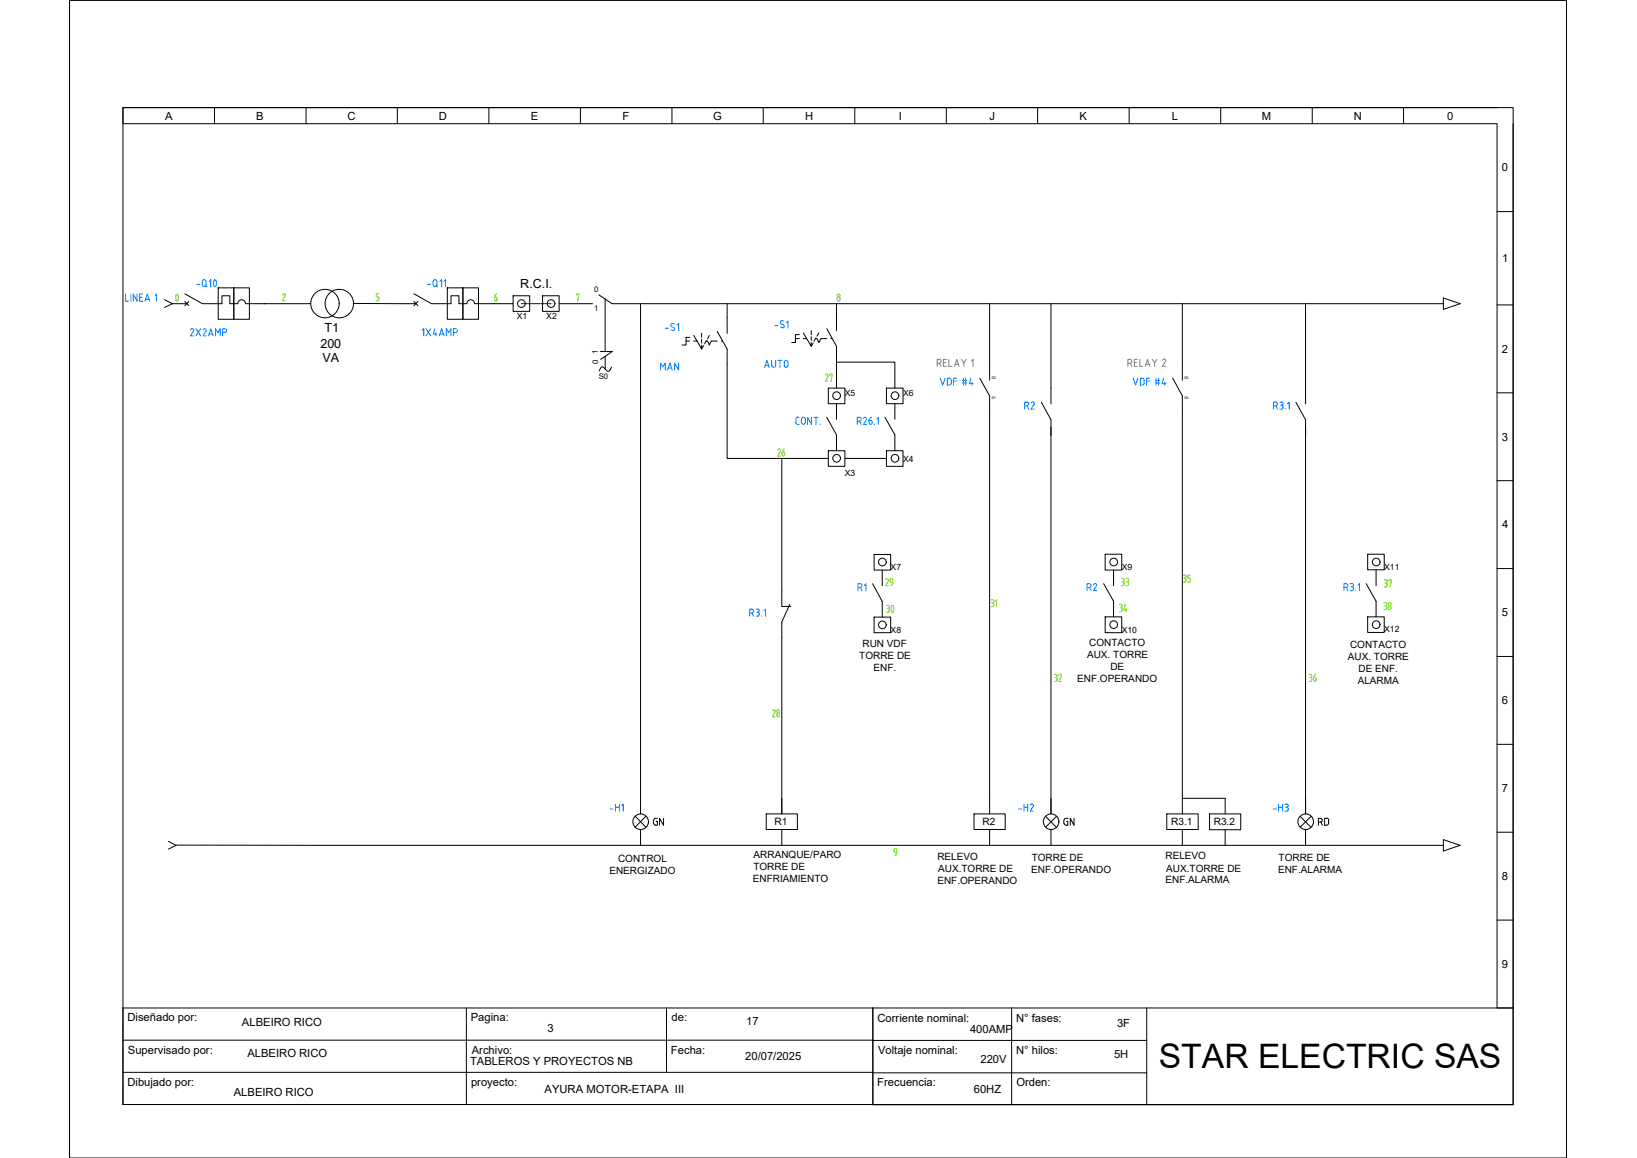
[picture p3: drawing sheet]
<svg xmlns="http://www.w3.org/2000/svg" width="420mm" height="297mm" viewBox="0 0 420 297" stroke-linecap="round" stroke-linejoin="round" font-family="sans-serif">
<!-- layer: 0 -->
<g fill="none" stroke="#000" stroke-width=".26">
<path d="M17.8 .1v296.9h384.3v-296.9h-384.3v296.9M402.1 .1h.1M402.1 .1v296.9M31.6 27.6h356.8v255.7h-356.8zM55.1 27.6v4.1M78.5 27.6v4.1M102 27.6v4.1M125.5 27.6v4.1M149 27.6v4.1M172.5 27.6v4.1M195.9 27.6v4.1M219.4 27.6v4.1"/>
<path d="M242.9 27.6v4.1M266.3 27.6v4.1M289.8 27.6v4.1M313.3 27.6v4.1M336.8 27.6v4.1M360.2 27.6v4.1M384.2 27.6h-352.6v4.1h352.6v226.9h4.2v-226.9M384.2 54.3h4.2M126.8 77.9h4.9M133.8 77.9h.4M134.4 77.9h.3M134.9 77.9h.4"/>
<path d="M135.5 77.9h.4M136.1 77.9h.3M136.6 77.9h.4M137.2 77.9h.3M137.7 77.9h.3M138.2 77.9h.4M138.8 77.9h.3M139.3 77.9h.4M139.9 77.9h.4M140.5 77.9h.3M141 77.9h.4M143.5 77.9h8.6"/>
<path d="M153.7 75.6l3.4 2.3M155.3 76.7v13.3M164.4 77.9v126.9M254 77.9v15.6M269.7 77.9v21.7M303.5 77.9v15.6M335.1 77.9v21.7M370.5 76.4l4.3 1.5-4.3 1.5zM384.2 78.2h4.2M154.1 90.2h3.1l-3 2M155.3 91.4v3.2M157 94.2l-.7 1h-.5a1.92 1.92 0 0 0-1.3-1.1l-.7 1.1"/>
<path d="M186.6 93.5v24.1h26M214.7 99.6v-6.7h15v6.7M200.7 117.6v34M216.9 117.6h10.6M254 105.5v99.3M269.7 109.6v99.2M303.5 105.5v99.3h11M335.1 109.6v99.2M384.2 100.8h4.2M384.2 123.3h4.2M384.2 145.8h4.2M200.7 163.6v45.2"/>
<path d="M384.2 168.4h4.2M384.2 190.9h4.2M370.5 215.4l4.3 1.4-4.3 1.5zM384.2 213.5h4.2M384.2 236h4.2M31.6 258.6h356.8v24.8h-164.4v-24.8v24.7h-192.4zM119.7 258.6v24.7M171.1 258.6v16.5M259.7 258.6v24.8M294.3 258.6v24.8M31.6 266.8h192.4M31.6 275.1h192.4"/>
<path d="M224 266.9h70.3M224 275.2h70.3"/>
<circle cx="83.4" cy="77.9" r="3.7"/>
<circle cx="87.1" cy="77.9" r="3.7"/>
</g>
<!-- layer: SYMS -->
<g fill="none" stroke="#000" stroke-width=".26">
<path d="M47.4 75.4l4.5 2.5h5.1v-2h2v2h2a.98 .98 0 0 1 1-1 .98 .98 0 0 1 1 1h5M56 73.8h4v8.1h-4zM60 73.8h4v8.1h-4zM102.7 77.9h4M106.2 75.4l4.5 2.5h5.1v-2h2v2h2a.98 .98 0 0 1 1-1 .98 .98 0 0 1 1 1h5M106.2 77.3l1.1 1.1M107.3 77.3l-1.1 1.1M114.8 73.8h4v8.1h-4zM118.8 73.8h4v8.1h-4zM176.1 87.5h.9M177 86.5h-.9v2h-1M178.1 86l2 3.5v-1"/>
<path d="M178.1 87.5h.8M180.1 85.5v1M180.1 87v1M180.6 88.6l-.5 .9M181.2 87.5h.4l.5 1 .5-1h1.5M181.4 87.4l-.6 .8M182.1 86l-.5 .9M184.1 85l2.5 4.5v4M185.1 87.5h.4M186.6 81.5v4M204.2 86.9h1M205.2 85.8h-1v2.1h-1"/>
<path d="M206.2 85.4l2 3.4v-.9M206.2 86.9h.8M208.2 84.8v1M208.2 86.3v1.1M208.7 88l-.5 .8M209.4 86.9h.3l.5 1 .5-1h1.5M209.4 86.7l-.5 .9M210.2 85.4l-.5 .8M212.2 84.3l2.5 4.5v4.1M213.2 86.9h.4M214.7 80.8v4M251.5 97l2.5 4.5v4"/>
<path d="M254 93.5v4M269.7 99.6v4M301 97l2.5 4.5v4M303.5 93.5v4M335.1 99.6v4M212.2 107l2.5 4.6v4M214.7 103.6v4M227.1 107l2.6 4.6v4M229.7 103.6v4M267.3 103.2l2.4 4.5v4M332.6 103.2l2.5 4.5v4M200.7 151.6v4h2.2"/>
<path d="M202.7 155.1l-2 4.5v4M224 149.7l2.4 4.6M283.3 149.7l2.5 4.5M350.6 149.7l2.6 4.5M43.2 215.8l2 1-2 1M163 209.3l2.8 2.9M164.4 204.8v4M164.4 212.8v4M165.8 209.3l-2.8 2.9M196.7 208.8h8v4h-8zM200.7 204.8v4M200.7 212.8v4"/>
<path d="M250 208.8h8v4h-8zM254 204.8v4M254 212.8v4M268.4 209.4l2.7 2.8M269.7 204.8v4M269.7 212.8v4M271.1 209.4l-2.7 2.8M299.5 208.8h8v4h-8zM303.5 204.8v4M303.5 212.8v4M310.5 208.8h8v4h-8zM314.5 204.8v4"/>
<path d="M314.5 212.8v4M333.7 209.4l2.8 2.8M335.1 204.8v4M335.1 212.8v4M336.5 209.4l-2.8 2.8"/>
<circle cx="164.4" cy="210.8" r="2"/>
<circle cx="269.8" cy="210.8" r="2"/>
<circle cx="335.1" cy="210.8" r="2"/>
</g>
<!-- layer: DESC -->
<g fill="none" stroke="#007fff" stroke-width=".26">
<path d="M32.2 75.4v1.9h.8M33.6 75.4v1.9M35.2 75.4v1.9l-1-1.9v1.9M35.8 76.2h.6M36.6 75.4h-.8v1.9h.8M37.2 77.3l.6-1.9 .6 1.9M37.4 76.8h.8M49.3 84.3l.3 .1 .1 .4-.8 1.4h.8M49.3 84.3l-.4 .3M50.3 84.3l1.2 1.9M51.5 84.3l-1.2 1.9M52.1 84.6a.41 .41 0 0 1 .6-.3 .41 .41 0 0 1 .2 .6"/>
<path d="M52.8 84.9l-.7 1.3h.8M53.5 86.2l.6-1.9 .6 1.9M53.7 85.6h.8M55.3 86.2v-1.9l.6 1 .6-1v1.9M57.2 85.3h.5M57.7 85.3a.48 .48 0 0 0 .5-.5 .48 .48 0 0 0-.5-.5h-.5v1.9M108.3 84.8l.5-.5v1.9M109.3 84.3l1.3 1.9M110.6 84.3l-1.3 1.9M111.6 84.3l-.4 1.4h.9M111.9 85.3v.9M112.8 86.2l.5-1.9 .7 1.9"/>
<path d="M113 85.6h.8M114.6 86.2v-1.9l.6 1 .6-1v1.9M116.4 85.3h.5M116.9 85.3a.48 .48 0 0 0 .5-.5 .48 .48 0 0 0-.5-.5h-.5v1.9"/>
</g>
<!-- layer: YEL_14_THHN -->
<path d="M67.7 77.9h12.1M90.7 77.8l12 .1M157.1 77.9h213.4M186.6 77.9v3.6M214.7 77.9v2.9M45.2 216.8h325.3" fill="none" stroke="#000" stroke-width=".26"/>
<!-- layer: -Electrico -->
<path d="M131.7 75.9h4.3v4h-4.3zM139.3 75.9h4.2v4h-4.2zM212.6 99.6h4.3v4h-4.3zM227.5 99.6h4.3v4h-4.3zM212.6 115.6h4.3v4h-4.3zM227.5 115.6h4.3v4h-4.3zM224.3 158.3h4.3v4h-4.3zM224.3 142.2h4.3v4h-4.3zM283.7 158.2h4.2v4.1h-4.2zM283.7 142.2h4.2v4h-4.2zM351 158.2h4.3v4h-4.3zM351 142.2h4.3v4h-4.3z" fill="none" stroke="#000" stroke-width=".26"/>
<!-- layer: -DIAGRAMA -->
<g fill="none" stroke="#000" stroke-width=".26">
<circle cx="133.8" cy="77.9" r=".98"/>
<circle cx="141.4" cy="77.9" r=".98"/>
<circle cx="214.7" cy="117.6" r=".98"/>
<circle cx="214.7" cy="101.5" r=".98"/>
<circle cx="229.7" cy="101.5" r=".98"/>
<circle cx="229.7" cy="117.6" r=".98"/>
<circle cx="226.5" cy="144.2" r=".98"/>
<circle cx="285.8" cy="144.2" r=".98"/>
<circle cx="353.2" cy="144.2" r=".98"/>
<circle cx="226.5" cy="160.3" r=".98"/>
<circle cx="285.8" cy="160.2" r=".98"/>
<circle cx="353.2" cy="160.2" r=".98"/>
</g>
<!-- layer: WIRENO -->
<g fill="none" stroke="#6edd00" stroke-width=".26">
<path d="M72.9 75.3l.3 .2v.4M72.9 75.4l-.4 .3M73.1 76l-.6 1.1h.7M96.6 77.1h.3M96.9 76.1l.4 .4M97.2 75.4h-.6v.7h.3M97.2 76.6v.2M97.3 76.7l-.4 .4M148 75.7v-.3h.6l-.3 1.9M215.5 76.6v.3M215.6 76.6l-.2-.4a.49 .49 0 0 0-.5 .5 .49 .49 0 0 0 .5 .5l.2-.3"/>
<circle cx="215.2" cy="75.8" r=".38"/>
</g>
<!-- layer: TAGS -->
<g fill="none" stroke="#007fff" stroke-width=".26">
<path d="M109.7 72.9h.9M111.1 72.2v.9M111.2 72.2a.48 .48 0 0 1 .5-.5 .48 .48 0 0 1 .4 .5M111.2 73a.48 .48 0 0 0 .5 .5 .48 .48 0 0 0 .4-.5M111.8 73.2l.5 .4M112.1 72.2v.9M112.9 72.2l.4-.5v1.9M113.9 72.2l.5-.5v1.9M170.8 84.2h.7M172.2 84.6l.6 .2M172.9 84l.3 .4-.4 .4M173.1 83.1a.49 .49 0 0 0-.7-.1 .49 .49 0 0 0 0 .8l.5 .3"/>
<path d="M173.7 83.4l.5-.4v1.8M198.9 83.6h.7M200.3 83.9l.6 .2M200.5 83.1l.5 .3M201.1 83.3l.2 .5-.4 .3M201.2 82.4a.49 .49 0 0 0-.7-.1 .49 .49 0 0 0 0 .8M201.9 82.7l.3-.4v1.8M241.4 97l.5 1.8 .7-1.8M243.6 97h-.5v1.8h.5M243.6 97l.5 .3 .1 .3M244.2 98.3l-.3 .4-.3 .1M244.2 97.6v.7"/>
<path d="M244.7 97.8h.9M245.6 97h-.9v1.8M247 98.2h1.2M247 97.6h1.2M247.3 97v1.8M247.8 97v1.8M249.2 97l-.4 1.4h.9M249.5 98v.8M290.8 97l.7 1.8 .5-1.8M293.1 97h-.4v1.8h.4M293.1 97l.3 .1 .3 .5M293.6 97.6v.7"/>
<path d="M293.7 98.3l-.3 .4-.3 .1M294.3 97.8h.8M295.1 97h-.8v1.8M296.5 98.2h1.2M296.5 97.6h1.2M296.7 97v1.8M297.4 97v1.8M298.6 97l-.3 1.4h1M299 98v.8M204.7 107h.4M204.8 107l-.5 .2v1.2l.2 .4 .6 .1M205.7 107.6v.8"/>
<path d="M205.7 107.5a.48 .48 0 0 1 .5-.5 .48 .48 0 0 1 .5 .5v.9a.48 .48 0 0 1-.5 .4 .48 .48 0 0 1-.5-.5M208.3 107v1.9l-1-1.9v1.9M208.9 107h1M209.4 107v1.9M210.5 108.8v.1M220 108.1h.5M220.6 108a.48 .48 0 0 0 .4-.5 .48 .48 0 0 0-.5-.5h-.5v1.9M220.6 108.1l.4 .8M221.6 107.3a.41 .41 0 0 1 .6-.2 .41 .41 0 0 1 .2 .6l-.8 1.2h.8M223.1 108.4a.41 .41 0 0 0 .4 .4 .41 .41 0 0 0 .4-.4M223.4 107.8l.3 .1 .1 .3M223.5 107.9h-.5v.5"/>
<path d="M223.7 107l-.4 .4-.2 .4M223.8 108.3v.1M224.4 108.8v.1M225 107.5l.4-.5v1.9M326.8 104.1h.5M327.3 103.2h-.5v1.8M327.4 103.1a.48 .48 0 0 1 .5 .5 .48 .48 0 0 1-.5 .5M327.5 104.1l.4 .9M328.5 103.2h.4M328.5 105h.4M328.7 103.9h.2M328.9 103.1a.41 .41 0 0 1 .4 .4 .41 .41 0 0 1-.4 .4l.4 .4"/>
<path d="M329.2 104.4v.2M329.3 104.5l-.4 .5M329.9 104.8v.2M330.5 103.6l.4-.4v1.8M192.4 157.3h.5M192.9 156.3h-.5v1.7M192.9 156.3a.48 .48 0 0 1 .5 .4 .48 .48 0 0 1-.5 .5M193 157.3l.4 .7M194.1 156.3h.3M194.1 158h.3M194.2 157.1h.2M194.5 156.2a.41 .41 0 0 1 .4 .4 .41 .41 0 0 1-.4 .4l.4 .4"/>
<path d="M194.8 157.5v.2M194.9 157.6l-.4 .4M195.5 158h.1M196 156.6l.5-.3v1.7M344.9 150.7h.6a.48 .48 0 0 0 .4-.5 .48 .48 0 0 0-.5-.5h-.5v1.8M345.6 150.7l.3 .8M346.5 149.7h.5M346.5 151.5h.5M346.8 150.5h.2M347 149.7a.41 .41 0 0 1 .4 .4 .41 .41 0 0 1-.4 .4l.4 .4M347.3 150.9v.2M347.4 151.1l-.4 .4"/>
<path d="M348 151.4v.1M348.6 150.1l.3-.4v1.8"/>
</g>
<!-- layer: LOC -->
<g fill="none" stroke="#808080" stroke-width=".26">
<path d="M240.5 93.2h.5M241.1 93.1a.48 .48 0 0 0 .5-.5 .48 .48 0 0 0-.6-.4h-.5v1.8M241.1 93.2l.5 .8M242.1 93h.7M243 92.2h-.9v1.8h.9M243.5 92.2v1.8h.8M245 94l.6-1.8 .6 1.8M245.1 93.5h.9M246.8 92.2l.6 .9 .6-.9M247.4 93.1v.9M249.4 92.6l.3-.4v1.8M289.5 93.2h.5"/>
<path d="M290 93.1a.48 .48 0 0 0 .5-.5 .48 .48 0 0 0-.5-.4h-.5v1.8M290.1 93.2l.4 .8M291.1 93h.6M291.9 92.2h-.8v1.8h.8M292.5 92.2v1.8h.8M293.9 94l.6-1.8 .6 1.8M294.1 93.5h.9M295.7 92.2l.7 .9 .5-.9M296.4 93.1v.9M298.4 92.4a.41 .41 0 0 1 .6-.2 .41 .41 0 0 1 .1 .6M299.1 92.8l-.8 1.2h.8"/>
</g>
<text font-size="8.6" x="297.4" y="274.1">STAR ELECTRIC SAS</text>
<text font-size="6.6" fill="#007fff" x="49.4" y="75.5">-Q10</text>
<g font-size="6.2" fill="#6edd00">
<text x="41.6" y="79">0</text>
<text x="225.1" y="158.7">30</text>
</g>
<text font-size="5.3" x="337.3" y="213.1">RD</text>
<g font-size="4.9" fill="#007fff">
<text x="195.1" y="95.6">AUTO</text>
<text x="168.3" y="96.3">MAN</text>
<text x="261.8" y="106.2">R2</text>
<text x="219.1" y="152.8">R1</text>
<text x="277.6" y="152.8">R2</text>
<text x="155.2" y="209.2">-H1</text>
<text x="260.3" y="209.2">-H2</text>
<text x="325.6" y="209.2">-H3</text>
</g>
<g font-size="4.9" fill="#6edd00">
<text x="210.6" y="99.1">27</text>
<text x="198.3" y="118.2">26</text>
<text x="226.1" y="151.3">29</text>
<text x="286.5" y="151.3">33</text>
<text x="302.3" y="150.6">35</text>
<text x="358.1" y="151.7" transform="rotate(-90 358.1 151.7)">37</text>
<text x="252.9" y="157">31</text>
<text x="286.1" y="158">34</text>
<text x="353.8" y="157.7">38</text>
<text x="269.2" y="176">32</text>
<text x="334.8" y="176">36</text>
<text x="196.8" y="185.2">28</text>
</g>
<g font-size="4.9">
<text x="166.5" y="213.1">GN</text>
<text x="272" y="213.1">GN</text>
</g>
<g font-size="4.4" fill="#6edd00">
<text x="125.6" y="78.3">6</text>
<text x="227.2" y="220.5">9</text>
</g>
<g font-size="3.2">
<text x="133.5" y="73.8">R.C.I.</text>
<text x="82.2" y="89.1">200</text>
<text x="83.3" y="85.3">T1</text>
<text x="82.7" y="92.9">VA</text>
</g>
<g font-size="2.9">
<text x="42.4" y="30.7">A</text>
<text x="65.8" y="30.7">B</text>
<text x="89.2" y="30.7">C</text>
<text x="112.6" y="30.7">D</text>
<text x="136.2" y="30.7">E</text>
<text x="159.8" y="30.7">F</text>
<text x="183.1" y="30.7">G</text>
<text x="206.6" y="30.7">H</text>
<text x="230.7" y="30.7">I</text>
<text x="253.9" y="30.7">J</text>
<text x="277.1" y="30.7">K</text>
<text x="300.7" y="30.7">L</text>
<text x="323.9" y="30.7">M</text>
<text x="347.5" y="30.7">N</text>
<text x="371.5" y="30.7">0</text>
<text x="385.5" y="44">0</text>
<text x="385.6" y="67.2">1</text>
<text x="385.5" y="90.5">2</text>
<text x="385.5" y="113">3</text>
<text x="385.6" y="135.6">4</text>
<text x="385.5" y="158.1">5</text>
<text x="385.5" y="180.6">6</text>
<text x="385.5" y="203.2">7</text>
<text x="385.5" y="225.7">8</text>
<text x="385.5" y="248.3">9</text>
<text x="32.7" y="262">Diseñado por:</text>
<text x="62.1" y="263.2">ALBEIRO RICO</text>
<text x="120.8" y="262">Pagina:</text>
<text x="172.3" y="262">de:</text>
<text x="191.5" y="263">17</text>
<text x="225.2" y="262.1">Corriente nominal:</text>
<text x="260.8" y="262.1">N° fases:</text>
<text x="286.7" y="263.5">3F</text>
<text x="140.5" y="264.8">3</text>
<text x="249" y="265">400AMP</text>
<text x="32.8" y="270.3">Supervisado por:</text>
<text x="63.5" y="271.3">ALBEIRO RICO</text>
<text x="120.6" y="273.2">TABLEROS Y PROYECTOS NB</text>
<text x="121.1" y="270.2">Archivo:</text>
<text x="172.2" y="270.2">Fecha:</text>
<text x="191.3" y="271.9">20/07/2025</text>
<text x="225.4" y="270.3">Voltaje nominal:</text>
<text x="251.7" y="272.7">220V</text>
<text x="260.8" y="270.3">N° hilos:</text>
<text x="285.9" y="271.4">5H</text>
<text x="32.7" y="278.5">Dibujado por:</text>
<text x="60" y="281.1">ALBEIRO RICO</text>
<text x="120.9" y="278.5">proyecto:</text>
<text x="139.8" y="280.3">AYURA MOTOR-ETAPA III</text>
<text x="225.2" y="278.6">Frecuencia:</text>
<text x="249.9" y="280.5">60HZ</text>
<text x="260.9" y="278.6">Orden:</text>
</g>
<g font-size="2.6">
<text x="221.4" y="166">RUN VDF</text>
<text x="279.6" y="165.8">CONTACTO</text>
<text x="346.5" y="166.1">CONTACTO</text>
<text x="220.5" y="169.1">TORRE DE</text>
<text x="224.2" y="172.2">ENF.</text>
<text x="279" y="168.9">AUX. TORRE</text>
<text x="285" y="171.9">DE</text>
<text x="345.9" y="169.2">AUX. TORRE</text>
<text x="348.7" y="172.3">DE ENF.</text>
<text x="276.5" y="175.1">ENF.OPERANDO</text>
<text x="348.5" y="175.4">ALARMA</text>
<text x="198.8" y="211.7">R1</text>
<text x="252.2" y="211.7">R2</text>
<text x="300.6" y="211.7">R3.1</text>
<text x="311.5" y="211.7">R3.2</text>
<text x="158.6" y="221.1">CONTROL</text>
<text x="193.4" y="220.1">ARRANQUE/PARO</text>
<text x="240.6" y="220.5">RELEVO</text>
<text x="264.8" y="220.8">TORRE DE</text>
<text x="299.1" y="220.5">RELEVO</text>
<text x="328.2" y="221">TORRE DE</text>
<text x="156.4" y="224.2">ENERGIZADO</text>
<text x="193.2" y="226.3">ENFRIAMIENTO</text>
<text x="193.4" y="223.3">TORRE DE</text>
<text x="240.6" y="226.7">ENF.OPERANDO</text>
<text x="240.8" y="223.6">AUX.TORRE DE</text>
<text x="264.7" y="224">ENF.OPERANDO</text>
<text x="299.1" y="226.6">ENF.ALARMA</text>
<text x="299.3" y="223.6">AUX.TORRE DE</text>
<text x="328" y="224">ENF.ALARMA</text>
</g>
<g font-size="2.2">
<text x="132.7" y="81.9">X1</text>
<text x="140.2" y="81.8">X2</text>
<text x="216.9" y="101.5">X5</text>
<text x="231.8" y="101.5">X6</text>
<text x="231.8" y="118.5">X4</text>
<text x="216.9" y="122">X3</text>
<text x="228.6" y="146.2">X7</text>
<text x="287.9" y="146.2">X9</text>
<text x="355.3" y="146.2">X11</text>
<text x="228.6" y="162.3">X8</text>
<text x="287.9" y="162.3">X10</text>
<text x="355.3" y="162.2">X12</text>
</g>
<g font-size="2">
<text x="152.5" y="74.9">0</text>
<text x="152.5" y="79.7">1</text>
<text x="153.5" y="90.7" transform="rotate(-90 153.5 90.7)">1</text>
<text x="153.5" y="93.3" transform="rotate(-90 153.5 93.3)">0</text>
<text x="153.7" y="97.3">S0</text>
</g>
<g font-size="1">
<text x="254.6" y="97.3">02</text>
<text x="304" y="97.3">05</text>
<text x="254.6" y="102.5">01</text>
<text x="304" y="102.5">04</text>
</g>
</svg>
